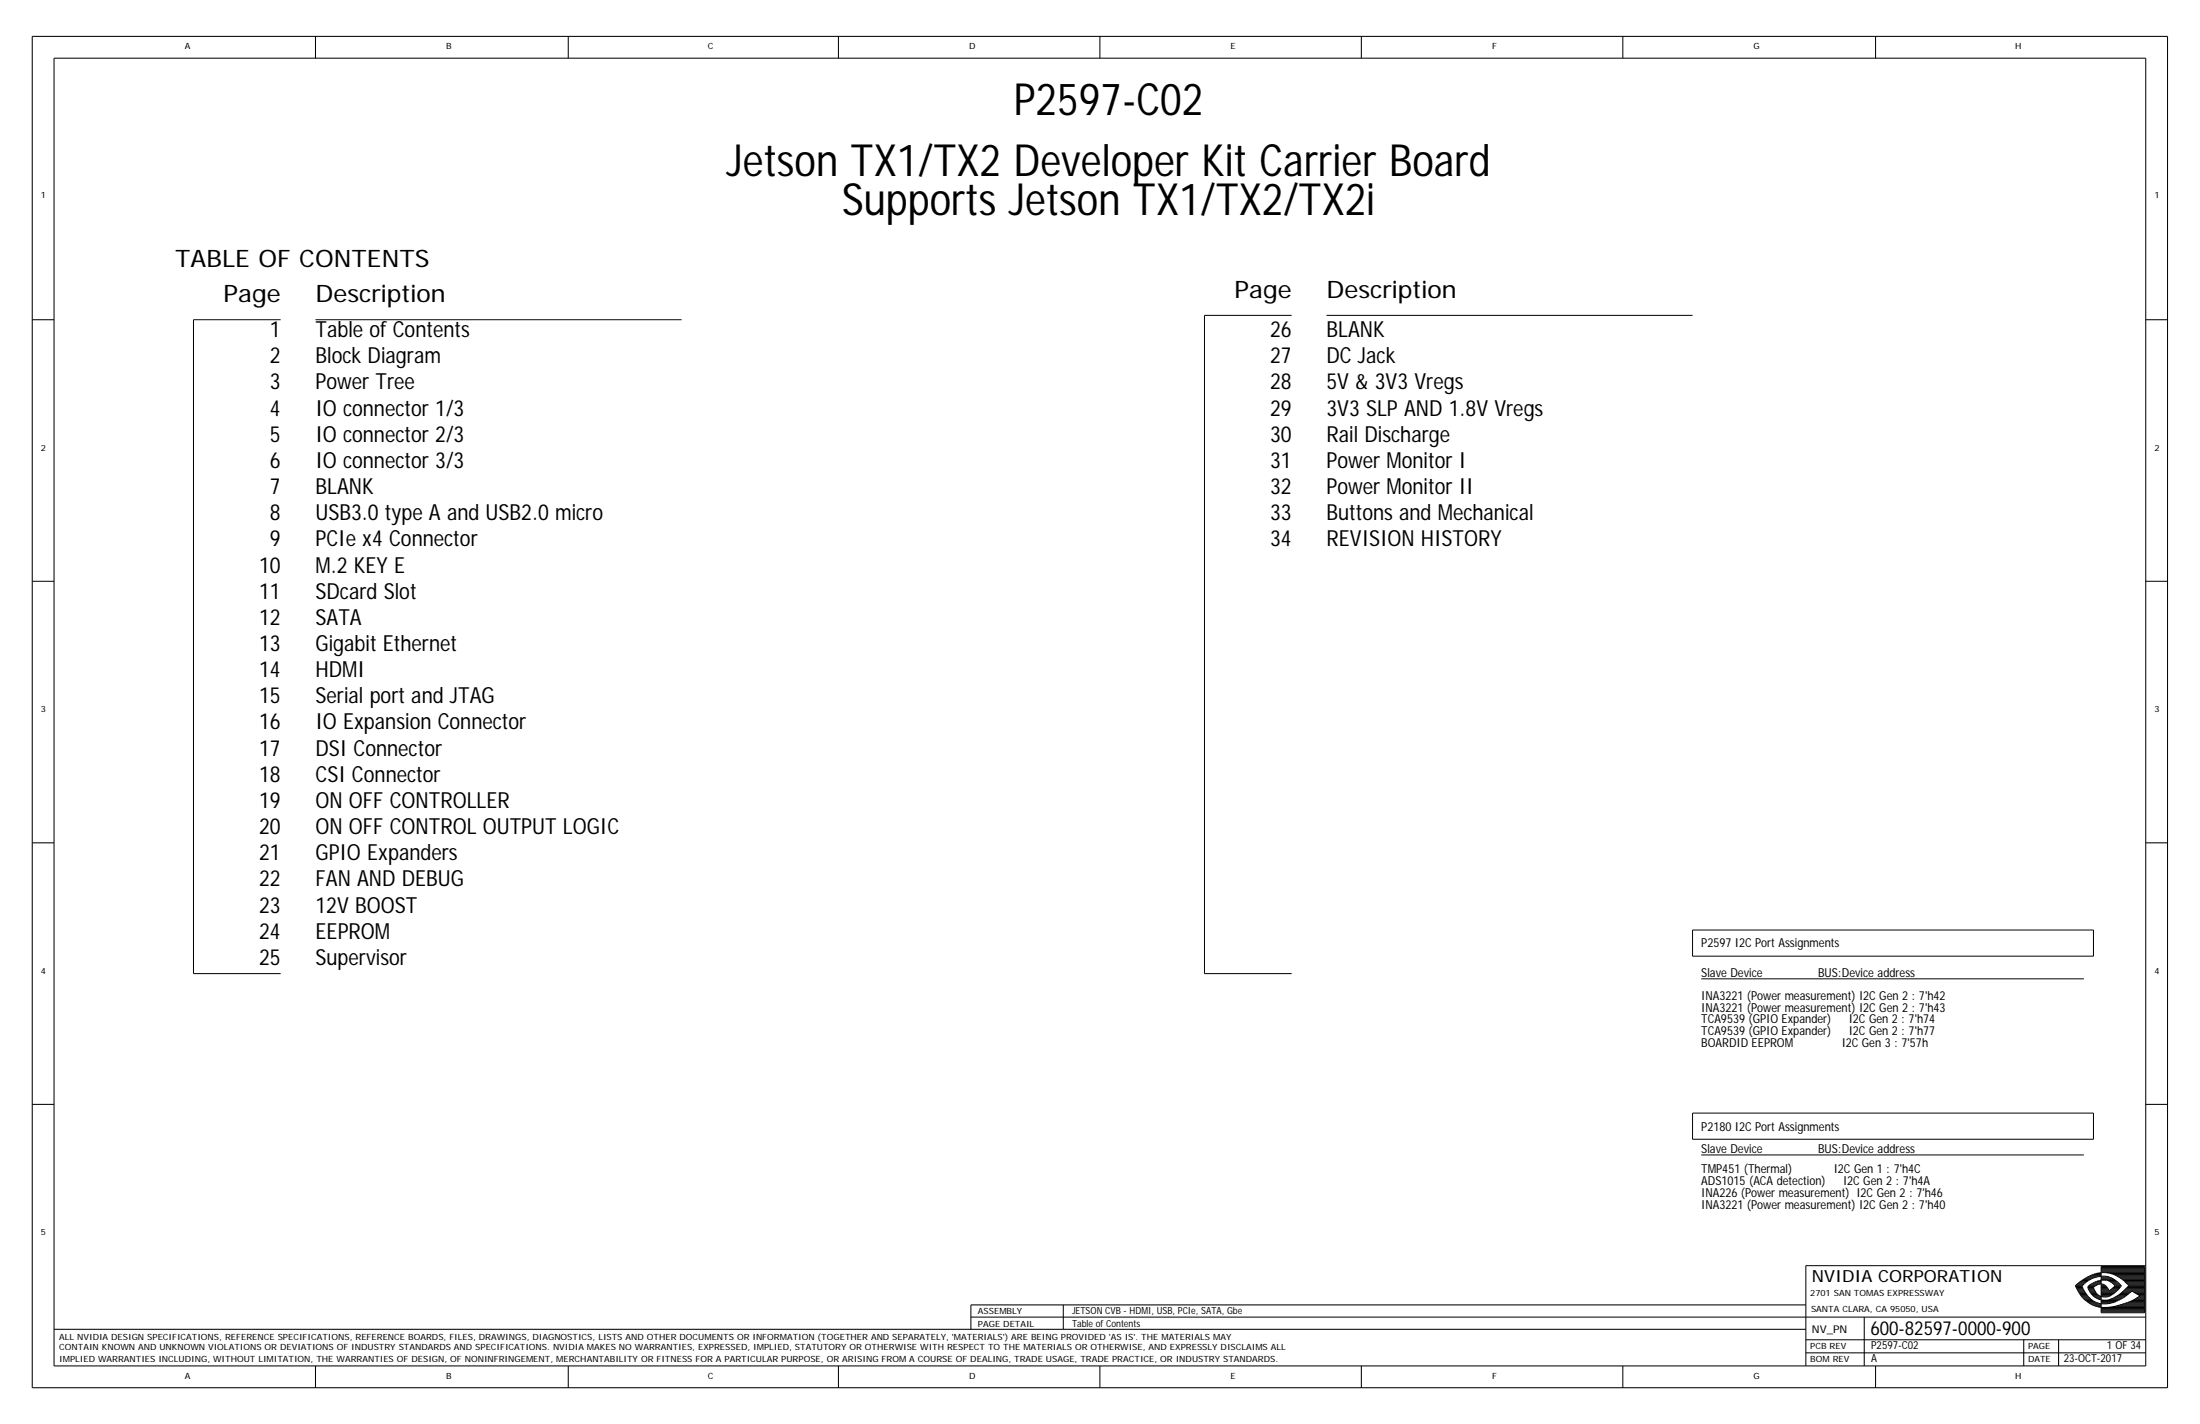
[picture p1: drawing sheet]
<svg xmlns="http://www.w3.org/2000/svg" width="432mm" height="279mm" viewBox="0 0 432 279" stroke-linecap="round" stroke-linejoin="round" font-family="sans-serif">
<g fill="none" stroke="#000" stroke-width=".2">
<path d="M6.3 7.1v265.2zM6.3 7.1h419.1zM10.6 11.4v256.6zM10.6 11.4h410.6zM61.9 7.1v4.3zM111.5 7.1v4.3zM164.6 7.1v4.3zM215.9 7.1v4.3zM267.2 7.1v4.3zM318.5 7.1v4.3zM368.1 7.1v4.3zM421.2 11.4v256.6z"/>
<path d="M425.4 7.1v265.2zM6.3 62.7h4.3zM38 62.7v128.3zM38 62.7h17.1zM61.9 62.7h71.9zM236.4 61.9h17.1zM236.4 61.9v129.1zM260.4 61.9h71.8zM421.2 62.7h4.2zM6.3 114.1h4.3zM421.2 114.1h4.2zM6.3 165.4h4.3z"/>
<path d="M421.2 165.4h4.2zM38 191h17.1zM236.4 191h17.1zM332.2 187.6h78.7zM332.2 182.5h78.7zM332.2 182.5v5.1zM333.9 192.1h75.1zM410.9 182.5v5.1zM6.3 216.7h4.3zM332.2 218.4h78.7zM332.2 218.4v5.1zM410.9 218.4v5.1z"/>
<path d="M421.2 216.7h4.2zM332.2 223.5h78.7zM333.9 226.6h75.1zM190.6 256v4.8zM190.6 258.4h230.6zM190.6 256h163.8zM208.7 256v4.8zM354.4 248.3h66.8zM354.4 248.3v19.7zM365.9 258.4v9.6zM407.3 252.3l.9-.8zM407.3 252.3l.4 .7z"/>
<path d="M407.4 252.3h1.3zM407.4 252.4h1.3zM407.5 252.6h1.2zM407.6 252.1h1.2zM407.6 252.8h1.2zM407.7 253l.2 .4zM407.7 253h1.2zM407.8 253.1h1.2zM407.8 251.9h1.2zM407.9 253.3h1.2zM407.9 253.4l.3 .4zM407.9 251.8h1.3z"/>
<path d="M408 253.5h1.2zM408.1 253.6h1.2zM408.2 251.6h1.2zM408.2 253.8l.3 .5zM408.2 253.8h1.2zM408.2 251.5l.3-.2zM408.3 254h1.2zM408.4 251.4h1.2zM408.4 254.2h1.3zM408.5 254.3l.2 .3zM408.5 251.3l.5-.3zM408.6 254.3h1.2z"/>
<path d="M408.7 251.2h1.2zM408.7 254.5h1.3zM408.7 252.4v.1zM408.7 252.3v.1zM408.7 254.6l.2 .2zM408.7 252.5l.1 .2zM408.8 252.7l.1 .3zM408.8 252.1l-.1 .2zM408.8 254.7h1.3zM408.9 254.8l.3 .3zM408.9 253l.3 .4zM408.9 251.1h1.2z"/>
<path d="M409 251l.5-.3zM409 254.8h1.3zM409.1 251.8l-.3 .3zM409.1 251.8l.4-.2zM409.2 253.4l.1 .3zM409.2 255h1.3zM409.2 250.9h1.3zM409.2 255.1l.4 .2zM409.3 253.7l.4 .5zM409.4 255.2h1.3zM409.5 250.7l.3-.2zM409.5 251.6l.4-.4z"/>
<path d="M409.5 250.7h1.4zM409.6 255.3l.4 .3zM409.6 255.3h1.4zM409.7 254.2l.2 .2zM409.8 252.5v.2zM409.8 250.6h1.7zM409.8 250.5l.3-.1zM409.8 252.7h.1M409.8 252.5h.1M409.8 252.6h1.1zM409.8 252.7l.1 .2zM409.8 252.4h.1"/>
<path d="M409.8 252.4h1.2zM409.9 252.8h1zM409.9 255.5h1.4zM409.9 252.9l.1 .2zM409.9 252.3l-.1 .1zM409.9 252.3l.1-.1zM409.9 251.2l.6-.3zM409.9 254.4l.5 .5zM409.9 253h1.1zM410 255.6l.3 .3zM410 253.1l.4 .7zM410 253.1h1.1z"/>
<path d="M410 252.3h1.3zM410 252.2l.3-.2zM410.1 250.4l.4-.2zM410.1 253.3h1.1zM410.1 255.7h1.7zM410.1 250.4h2.3zM410.2 252.1h1.4zM410.2 253.5h1.1zM410.3 253.6h1.1zM410.3 255.9l.2 .1zM410.3 252l.3-.2zM410.4 253.8l.5 .5z"/>
<path d="M410.4 254.9l.5 .4zM410.4 255.9h2zM410.4 253.8h1.1zM410.5 256l.4 .1zM410.5 250.9l.3-.1zM410.5 250.2h1.9zM410.5 250.2l.4-.2zM410.6 254h1.1zM410.6 251.9h1.6zM410.6 251.8l.5-.2zM410.7 256h1.7zM410.8 254.2h1.1z"/>
<path d="M410.8 250.8l.4-.1zM410.8 251.8h1.6zM410.9 252.6l.3-.3zM410.9 252.6l.2 .5zM410.9 250l.3-.1zM410.9 254.3l.2 .2zM410.9 254.3h1.3zM410.9 256.1l.4 .2zM410.9 255.3l.4 .2zM411 250h1.4zM411.1 251.6l.3-.2zM411.1 253.1l.1 .2z"/>
<path d="M411.1 254.5l.5 .3zM411.1 254.5h1.3zM411.1 256.2h1.3zM411.2 250.7l.3-.1zM411.2 251.6h1.2zM411.2 253.3l.2 .3zM411.2 249.9l.3-.1zM411.2 252.3l.6-.3zM411.3 255.5l.2 .1zM411.3 256.3h.3zM411.4 253.6l.1 .1zM411.4 251.4l.4-.1z"/>
<path d="M411.4 254.7h1zM411.5 255.6h.1zM411.5 253.7l.2 .3zM411.5 249.9h.9zM411.5 249.8h.4zM411.5 250.6l.4-.1zM411.6 251.4h.8zM411.6 256.3l.3 .1zM411.6 254.8l.3 .1zM411.6 255.6l.2 .1zM411.7 254l.2 .2zM411.7 256.4h.7z"/>
<path d="M411.8 254.8h.6zM411.8 255.7h.2zM411.8 251.3l.3-.1zM411.8 252l.4-.1zM411.9 254.9l.5 .1zM411.9 250.5l.5-.1zM411.9 249.8l.2-.1zM411.9 254.2l.2 .1zM411.9 256.4l.5 .1zM412 255.7l.2 .1zM412.1 249.7h.3zM412.1 251.2h.3z"/>
<path d="M412.1 254.3l.4 .1zM412.2 251.2h.2zM412.2 255.8h.2zM412.2 251.9h.3zM412.4 253.1h1.5zM412.4 248.5h8.5zM412.4 257.6h8.5zM412.4 251.1h2.6zM412.4 250.9h2.3zM412.4 250.7h1.9zM412.4 250.6h1.5zM412.4 252.1h.6z"/>
<path d="M412.4 252.3h.8zM412.4 252.4h1zM412.4 252.6h1.2zM412.4 252.8h1.3zM412.4 253h1.4zM412.4 255.7h1.8zM412.4 253.5h2.8zM412.4 253.6h2.6zM412.4 255.5h2.5zM412.4 255.3h2.9zM412.4 253.8h2.4zM412.4 254h2.2z"/>
<path d="M412.4 255.2h3.3zM412.4 254.2h1.9zM412.4 254.3h1.6zM412.4 256.9h8.5zM412.4 257.1h8.5zM412.4 257.2h8.5zM412.4 257.4h8.5zM412.4 256.7h8.5zM412.4 249.2h8.5zM412.4 248.8h8.5zM412.4 249h8.5zM412.4 249.5h8.5z"/>
<path d="M412.4 248.7h8.5zM412.4 249.4h8.5zM412.4 256.5h8.5zM412.4 253.3h3zM412.4 248.5v9.1zM412.4 249.7h1zM412.4 255l.3 .1zM412.4 255.8h1.1zM412.4 251.2h.6zM412.4 250.4h.7zM412.4 256.5h.5zM412.5 254.4l.5 .1z"/>
<path d="M412.5 251.9l.2 .1zM412.7 255.1h.4zM412.7 252h.1zM412.8 252l.2 .1zM412.9 256.5h.9zM413 252.1l.1 .1zM413 251.2h.4zM413 254.5h.4zM413.1 255.1h.4zM413.1 250.4h.3zM413.1 252.2l.2 .1zM413.3 252.3l.1 .1z"/>
<path d="M413.4 249.7h.4zM413.5 251.2h.1M413.4 252.4l.2 .2zM413.4 250.4l.6 .2zM413.4 254.5h.2zM413.4 249.7h7.5zM413.5 255.1l.4-.1zM413.5 251.2l.2 .1zM413.5 255.8h.4zM413.6 252.6l.1 .1zM413.6 254.5h.1M413.6 254.5l.2-.1z"/>
<path d="M413.7 251.2h1.5zM413.7 252.7l.1 .2zM413.8 249.7h.1M413.7 249.7l.3 .1zM413.7 251.3h.1zM413.8 252.9l.1 .3zM413.9 256.5h.1M413.8 251.3l.3 .1zM413.8 254.4h.2zM413.9 256.5h.2zM413.9 255h.1zM413.9 255.8l.4-.1z"/>
<path d="M413.9 253.2l.1 .1zM414 250.6l.3 .1zM414 254.4l.2-.2zM414 255h2zM414 253.3l1.1-1zM414 249.8l.5 .1zM414 255l.2-.1zM414.1 251.4h1.3zM414.1 256.5l.4-.1zM414.1 251.4l.3 .3zM414.2 253.1h1.4zM414.2 254.9l.4-.1z"/>
<path d="M414.2 254.2h.1zM414.3 255.7l.4-.1zM414.3 249.9h6.6zM414.3 250.7l.2 .1zM414.3 254.2l.2-.2zM414.4 251.6h1.2zM414.4 253h1.4zM414.4 251.7l.3 .2zM414.5 249.9l.3 .1zM414.5 254.8h1.8zM414.5 254h.1zM414.5 256.4l.6-.1z"/>
<path d="M414.5 250.8l.2 .1zM414.6 254.8l.2-.1zM414.6 254l.2-.1zM414.6 252.8h1.4zM414.6 251.8h1.2zM414.7 255.6l.4-.1zM414.7 250.9l.4 .2zM414.7 251.9l.5 .4zM414.8 250l.4 .2zM414.8 256.4h6.1zM414.8 254.7l.4-.2zM414.8 253.9l.4-.4z"/>
<path d="M414.8 251.9h1.2zM414.8 252.6h1.3zM414.9 250h6zM414.9 254.7h1.7zM415 252.1h1.2zM415 252.4h1.2zM415.1 255.5l.3-.2zM415.1 251.1l.2 .2zM415.1 256.3l1.2-.3zM415.2 254.5l.6-.4zM415.1 252.3h.1M415.2 252.3h1.1z"/>
<path d="M415.2 250.2l.7 .4zM415.2 254.5h1.7zM415.2 253.5l.7-.6zM415.2 250.2h5.7zM415.3 251.3l.2 .1zM415.4 255.3l.4-.2zM415.5 251.4l.1 .2zM415.5 254.3h1.6zM415.5 250.4h5.4zM415.5 256.2h5.4zM415.6 251.6l.2 .1zM415.7 254.2h1.7z"/>
<path d="M415.8 255.1l.4-.2zM415.8 251.7l.2 .1zM415.8 254.1l.5-.4zM415.8 250.6h5.1zM415.9 250.6l.3 .2zM416 251.8l.1 .2zM416 254h1.6zM416.1 252.7h.1M416.1 252.7l-.2 .2zM416.1 252l.1 .1zM416.1 250.7h4.8zM416.2 250.8l.4 .3z"/>
<path d="M416.2 256h4.7zM416.2 254.9l.4-.2zM416.2 252.1l.2 .2zM416.2 252.5l-.1 .1zM416.2 253.8h1.6zM416.3 256l.7-.2zM416.3 252.4h.1M416.3 252.4l-.1 .1zM416.3 253.7l.6-.5zM416.4 250.9h4.5zM416.4 253.6h1.6zM416.6 251.1l.2 .1z"/>
<path d="M416.6 254.7l.2-.1zM416.6 253.5h1.6zM416.6 251.1h4.3zM416.7 255.9h4.2zM416.8 251.2l.2 .2zM416.8 254.6l.4-.3zM416.8 251.2h4.1zM416.8 253.3h4.1zM417 253.1h3.9zM417 251.4l.6 .6zM417 255.8l.6-.2zM417 251.4h3.9z"/>
<path d="M417.1 253h3.8zM417.2 254.3l.7-.6zM417.2 251.6h3.7zM417.3 255.7h3.6zM417.3 252.8h3.6zM417.4 251.8h3.5zM417.5 252.6h3.4zM417.5 251.9h3.4zM417.6 255.6l.5-.2zM417.6 252l.2 .3zM417.7 252.4h3.2zM417.7 252.1h3.2z"/>
<path d="M417.7 255.5h3.2zM417.8 252.3l-.9 .9zM417.9 252.3h3zM417.9 253.7l.5-.4zM418.1 255.4l.5-.3zM418.2 255.3h2.7zM418.4 253.3h.1M418.4 253.3l.3 .2zM418.5 255.2h2.4zM418.6 255.1l.4-.2zM418.7 253.5l1.3 .8zM418.7 253.5h2.2z"/>
<path d="M418.9 255h2zM419 253.6h1.9zM419 254.9l.2-.1zM419.1 254.8h1.8zM419.2 254.8l.5-.3zM419.3 253.8h1.6zM419.4 254.7h1.5zM419.6 254h1.3zM419.7 254.5h1.2zM419.7 254.5l.3-.2zM419.9 254.2h1zM419.9 254.3h1z"/>
<path d="M420.9 248.5v9.1zM6.3 272.3h419.1zM10.6 268h410.6zM10.6 260.8h343.8zM61.9 268v4.3zM111.5 268v4.3zM164.6 268v4.3zM215.9 268v4.3zM267.2 268v4.3zM318.5 268v4.3zM354.4 265.4h66.8zM354.4 262.9h66.8z"/>
<path d="M368.1 268v4.3zM397.2 262.9v5.1zM404 262.9v5.1z"/>
</g>
<g font-size="8.7">
<text x="199" y="22.5">P2597-C02</text>
<text x="142.6" y="34.5">Jetson TX1/TX2 Developer Kit Carrier Board</text>
<text x="165.2" y="42.2">Supports Jetson TX1/TX2/TX2i</text>
</g>
<g font-size="4.7">
<text x="34.4" y="52.5">TABLE OF CONTENTS</text>
<text x="43.9" y="59.3">Page</text>
<text x="61.9" y="59.3">Description</text>
<text x="242.3" y="58.5">Page</text>
<text x="260.4" y="58.5">Description</text>
</g>
<g font-size="4.4">
<text x="53" y="66.2">1</text>
<text x="53" y="71.3">2</text>
<text x="61.9" y="66.2">Table of Contents</text>
<text x="61.9" y="71.3">Block Diagram</text>
<text x="249.3" y="71.3">27</text>
<text x="249.3" y="66.2">26</text>
<text x="260.4" y="71.3">DC Jack</text>
<text x="260.4" y="66.2">BLANK</text>
<text x="53" y="76.4">3</text>
<text x="61.9" y="76.4">Power Tree</text>
<text x="249.3" y="76.4">28</text>
<text x="260.4" y="76.4">5V &amp; 3V3 Vregs</text>
<text x="53" y="81.6">4</text>
<text x="61.9" y="81.6">IO connector 1/3</text>
<text x="249.3" y="81.6">29</text>
<text x="260.4" y="81.6">3V3 SLP AND 1.8V Vregs</text>
<text x="53" y="86.7">5</text>
<text x="61.9" y="86.7">IO connector 2/3</text>
<text x="249.3" y="86.7">30</text>
<text x="260.4" y="86.7">Rail Discharge</text>
<text x="53" y="91.8">6</text>
<text x="61.9" y="91.8">IO connector 3/3</text>
<text x="249.3" y="91.8">31</text>
<text x="260.4" y="91.8">Power Monitor I</text>
<text x="53" y="96.9">7</text>
<text x="61.9" y="96.9">BLANK</text>
<text x="249.3" y="96.9">32</text>
<text x="260.4" y="96.9">Power Monitor II</text>
<text x="53" y="107.2">9</text>
<text x="53" y="102.1">8</text>
<text x="61.9" y="102.1">USB3.0 type A and USB2.0 micro</text>
<text x="61.9" y="107.2">PCIe x4 Connector</text>
<text x="249.3" y="107.2">34</text>
<text x="249.3" y="102.1">33</text>
<text x="260.4" y="102.1">Buttons and Mechanical</text>
<text x="260.4" y="107.2">REVISION HISTORY</text>
<text x="50.8" y="112.3">10</text>
<text x="61.9" y="112.3">M.2 KEY E</text>
<text x="50.8" y="117.5">11</text>
<text x="61.9" y="117.5">SDcard Slot</text>
<text x="50.8" y="122.6">12</text>
<text x="61.9" y="122.6">SATA</text>
<text x="50.8" y="127.7">13</text>
<text x="61.9" y="127.7">Gigabit Ethernet</text>
<text x="50.8" y="132.9">14</text>
<text x="61.9" y="132.9">HDMI</text>
<text x="50.8" y="138">15</text>
<text x="50.8" y="143.1">16</text>
<text x="61.9" y="138">Serial port and JTAG</text>
<text x="61.9" y="143.1">IO Expansion Connector</text>
<text x="50.8" y="148.3">17</text>
<text x="61.9" y="148.3">DSI Connector</text>
<text x="50.8" y="153.4">18</text>
<text x="61.9" y="153.4">CSI Connector</text>
<text x="50.8" y="158.5">19</text>
<text x="61.9" y="158.5">ON OFF CONTROLLER</text>
<text x="50.8" y="163.7">20</text>
<text x="61.9" y="163.7">ON OFF CONTROL OUTPUT LOGIC</text>
<text x="50.8" y="173.9">22</text>
<text x="50.8" y="168.8">21</text>
<text x="61.9" y="168.8">GPIO Expanders</text>
<text x="61.9" y="173.9">FAN AND DEBUG</text>
<text x="50.8" y="179.1">23</text>
<text x="61.9" y="179.1">12V BOOST</text>
<text x="50.8" y="184.2">24</text>
<text x="61.9" y="184.2">EEPROM</text>
<text x="50.8" y="189.3">25</text>
<text x="61.9" y="189.3">Supervisor</text>
</g>
<text font-size="3.8" x="367.1" y="261.8">600-82597-0000-900</text>
<text font-size="3.3" x="355.6" y="251.6">NVIDIA CORPORATION</text>
<g font-size="2.4">
<text x="333.9" y="185.9">P2597 I2C Port Assignments</text>
<text x="333.9" y="191.7">Slave Device</text>
<text x="356.8" y="191.7">BUS:Device address</text>
<text x="333.9" y="196.2">INA3221 (Power measurement) I2C Gen 2 : 7'h42</text>
<text x="333.9" y="203">TCA9539 (GPIO Expander)</text>
<text x="333.9" y="200.8">TCA9539 (GPIO Expander)</text>
<text x="333.9" y="198.5">INA3221 (Power measurement) I2C Gen 2 : 7'h43</text>
<text x="362.9" y="203">I2C Gen 2 : 7'h77</text>
<text x="362.9" y="200.8">I2C Gen 2 : 7'h74</text>
<text x="333.9" y="205.4">BOARDID EEPROM</text>
<text x="361.5" y="205.4">I2C Gen 3 : 7'57h</text>
<text x="333.9" y="221.8">P2180 I2C Port Assignments</text>
<text x="333.9" y="226.2">Slave Device</text>
<text x="356.8" y="226.2">BUS:Device address</text>
<text x="333.9" y="230.2">TMP451 (Thermal)</text>
<text x="333.9" y="232.6">ADS1015 (ACA detection)</text>
<text x="359.9" y="230.2">I2C Gen 1 : 7'h4C</text>
<text x="361.7" y="232.6">I2C Gen 2 : 7'h4A</text>
<text x="333.9" y="234.9">INA226 (Power measurement) I2C Gen 2 : 7'h46</text>
<text x="333.9" y="237.2">INA3221 (Power measurement) I2C Gen 2 : 7'h40</text>
</g>
<g font-size="2.2">
<text x="367.3" y="264.8">P2597-C02</text>
<text x="367.3" y="267.3">A</text>
<text x="405.1" y="267.3">23-OCT-2017</text>
<text x="413.5" y="264.8">1 OF 34</text>
</g>
<text font-size="2.1" x="355.6" y="261.5">NV_PN</text>
<g font-size="1.9">
<text x="210.4" y="257.9">JETSON CVB - HDMI, USB, PCIe, SATA, Gbe</text>
<text x="210.4" y="260.3">Table of Contents</text>
</g>
<g font-size="1.7">
<text x="36.3" y="9.7">A</text>
<text x="87.6" y="9.7">B</text>
<text x="138.9" y="9.7">C</text>
<text x="190.2" y="9.7">D</text>
<text x="241.5" y="9.7">E</text>
<text x="292.9" y="9.7">F</text>
<text x="344.2" y="9.7">G</text>
<text x="395.5" y="9.7">H</text>
<text x="8" y="38.8">1</text>
<text x="422.9" y="38.8">1</text>
<text x="8" y="88.4">2</text>
<text x="422.9" y="88.4">2</text>
<text x="8" y="139.7">3</text>
<text x="422.9" y="139.7">3</text>
<text x="8" y="191">4</text>
<text x="422.9" y="191">4</text>
<text x="8" y="242.3">5</text>
<text x="422.9" y="242.3">5</text>
<text x="191.9" y="257.9">ASSEMBLY</text>
<text x="355.3" y="254.3">2701 SAN TOMAS EXPRESSWAY</text>
<text x="355.5" y="257.4">SANTA CLARA, CA 95050, USA</text>
<text x="11.6" y="262.9">ALL NVIDIA DESIGN SPECIFICATIONS, REFERENCE SPECIFICATIONS, REFERENCE BOARDS, FILES, DRAWINGS, DIAGNOSTICS, LISTS AND OTHER DOCUMENTS OR INFORMATION (TOGETHER AND SEPARATELY, 'MATERIALS') ARE BEING PROVIDED 'AS IS'. THE MATERIALS MAY</text>
<text x="191.9" y="260.3">PAGE DETAIL</text>
<text x="11.6" y="267.2">IMPLIED WARRANTIES INCLUDING, WITHOUT LIMITATION, THE WARRANTIES OF DESIGN, OF NONINFRINGEMENT, MERCHANTABILITY OR FITNESS FOR A PARTICULAR PURPOSE, OR ARISING FROM A COURSE OF DEALING, TRADE USAGE, TRADE PRACTICE, OR INDUSTRY STANDARDS.</text>
<text x="11.6" y="264.9">CONTAIN KNOWN AND UNKNOWN VIOLATIONS OR DEVIATIONS OF INDUSTRY STANDARDS AND SPECIFICATIONS. NVIDIA MAKES NO WARRANTIES, EXPRESSED, IMPLIED, STATUTORY OR OTHERWISE WITH RESPECT TO THE MATERIALS OR OTHERWISE, AND EXPRESSLY DISCLAIMS ALL</text>
<text x="355.3" y="264.8">PCB REV</text>
<text x="355.3" y="267.3">BOM REV</text>
<text x="398.1" y="264.8">PAGE</text>
<text x="398.1" y="267.3">DATE</text>
<text x="36.3" y="270.6">A</text>
<text x="87.6" y="270.6">B</text>
<text x="138.9" y="270.6">C</text>
<text x="190.2" y="270.6">D</text>
<text x="241.5" y="270.6">E</text>
<text x="292.9" y="270.6">F</text>
<text x="344.2" y="270.6">G</text>
<text x="395.5" y="270.6">H</text>
</g>
</svg>
